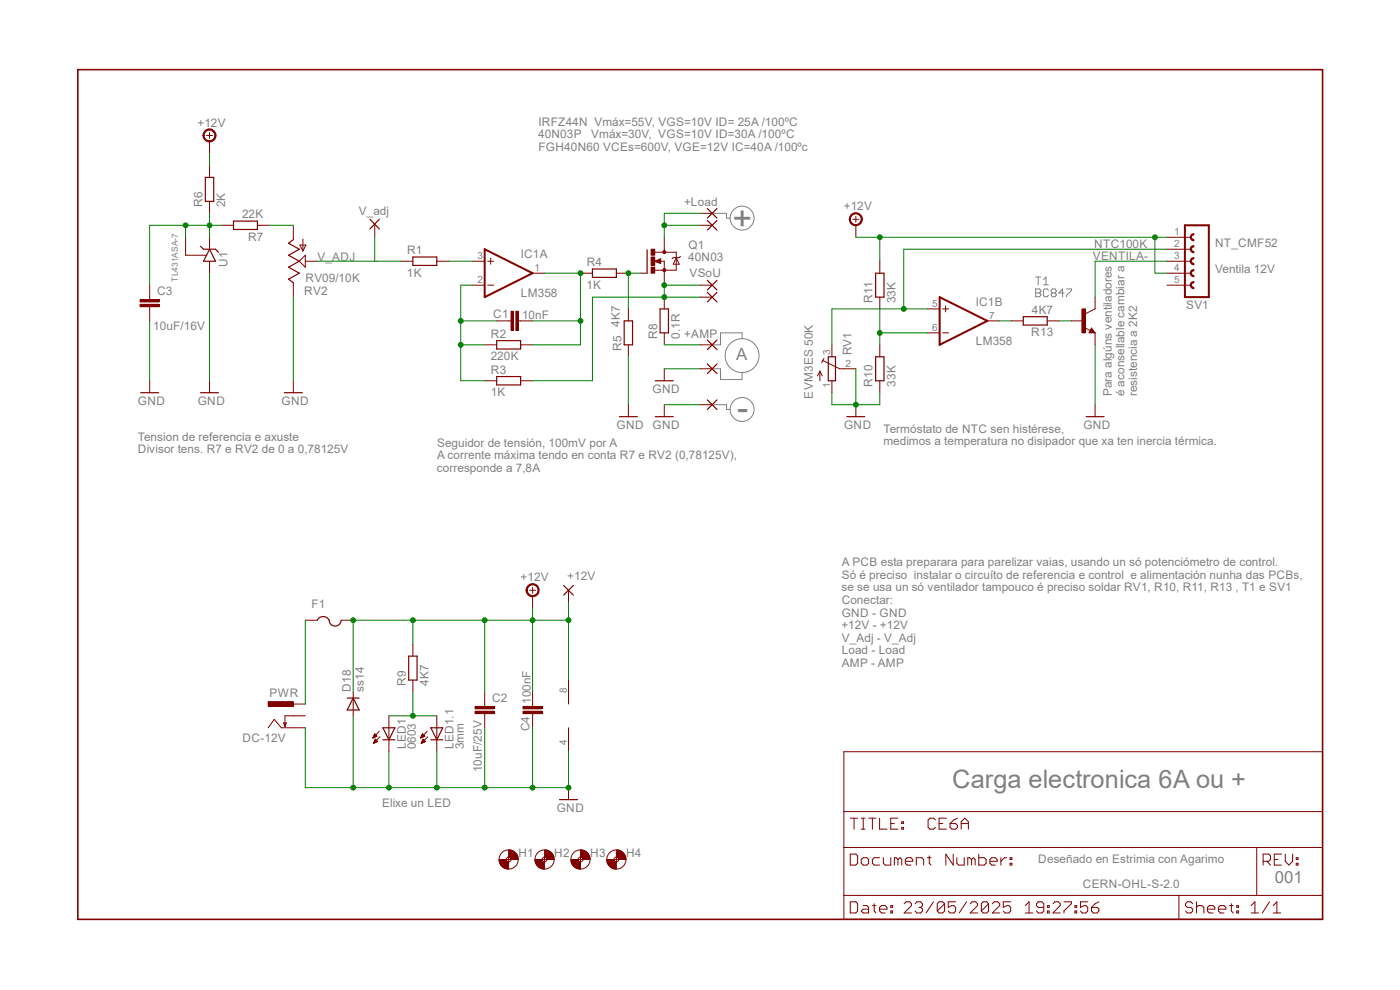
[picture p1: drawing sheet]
<svg xmlns="http://www.w3.org/2000/svg" width="297mm" height="210mm" viewBox="0 0 297 210" stroke-linecap="round" stroke-linejoin="round" font-family="sans-serif">
<g fill="none" stroke="#808080" stroke-width=".21">
<path d="M151.1 45.3h3v1h.8M219.7 58.8h1.1M220.3 58.8v1.6M221.4 59.3l.5-.5v1.6M151.3 78.2h1.6v2.3h4.5v-1.5M157.4 71.9v-1.3h-4.5v2.6h-1.6M219.7 61.3h.8l.3 .3v.2l-.3 .3 .3 .3v.3l-.3 .2h-.8zM219.7 62.1h.8M221.4 60.4h1M222.4 61.6l-.2-.3h-.6l-.2 .3v1.1l.2 .2h.6l.2-.2M223.3 62.1l-.3-.3v-.2l.3-.3h.5l.3 .3v.2l-.3 .3M223.3 62.1l-.3 .3v.3l.3 .2h.5l.3-.2v-.3l-.3-.3"/>
<path d="M223.3 62.1h.5M225.7 62.1h-1.1l.8-.8v1.6M226.3 61.3h1v.3l-1 1.1v.2M151.1 85.9h3v1h.8"/>
<circle cx="157.4" cy="46.3" r="2.54"/>
<circle cx="157.4" cy="75.4" r="3.6"/>
<circle cx="157.4" cy="86.9" r="2.54"/>
</g>
<path d="M16.5 14.8h264.1v180.2h-264.1z" fill="none" stroke="#800000" stroke-width=".34"/>
<g fill="none" stroke="#800000" stroke-width=".21">
<path d="M44.4 35.1v2.5M44.4 42.7v2.6M47 47.8h2.5M54.6 47.8h2.5M85 55.4h2.6M92.7 55.4h2.5M100.3 55.4h2.5M103.5 55.4h1.2M104.1 54.8v1.2M113 58h2.5M123.1 58h2.6M130.8 58h2.5"/>
<path d="M100.3 60.5h2.5M102.8 73.2h2.6M103.5 60.5h1.2M107.9 68.1h.5M109.9 68.1h.5M110.4 73.2h2.6M133.3 65.5v2.6M133.3 73.2v2.5M196.8 65.5h2.5M196.8 70.6h2.5M200 65.5h1.3M200 70.6h1.3"/>
<path d="M200.6 64.9v1.3M209.5 68.1h2.5M44.4 80.8v2.5M102.8 80.8h2.6M110.4 80.8h2.6M179 159.5h101.6v35.5h-101.6zM179 179.8h101.6M179 172.2h101.6M180.4 173.6h1.5M181.2 173.6v2.3M182.7 173.6h.8M182.7 175.9h.8"/>
<path d="M183.1 173.6v2.3M184.3 173.6h1.5M185.1 173.6v2.3M186.6 173.6v2.3h1.6M189 174.7h.7M190.5 173.6h-1.5v2.3h1.5M191.3 175.5h.4v.4h-.4zM191.3 174.3h.4v.4h-.4zM198.5 173.9l-.4-.3h-.8l-.4 .3v1.6l.4 .4h.8l.4-.4M199.2 174.7h.8M200.8 173.6h-1.6v2.3h1.6M201.5 174.7h1.2l.4 .4v.4l-.4 .4h-.7l-.5-.4z"/>
<path d="M203.1 173.6l-.7 .3-.9 .8M203.9 174.7h1.5M203.9 175.9v-1.6l.8-.7 .7 .7v1.6M266.6 179.8v10.1M179 189.9h101.6M180.4 181.2h1.2l.3 .4v1.5l-.3 .4h-1.2zM180.4 191.3h1.2l.3 .4v1.6l-.3 .4h-1.2zM182.7 182.3l.4-.4h.8l.4 .4v.8l-.4 .4h-.8l-.4-.4zM183.1 192.1h.8l.4 .4v1.2h-1.2l-.4-.4 .4-.4h1.2M185.1 192.1h.7M185.5 191.7v1.6l.3 .4M186.6 192.9h1.6v-.4l-.4-.4h-.8l-.4 .4v.8l.4 .4h.8"/>
<path d="M186.6 181.9h-1.1l-.4 .4v.8l.4 .4h1.1M187.4 181.9v1.2l.4 .4h1.2v-1.6M189 193.3h.4v.4h-.4zM189 192.1h.4v.4h-.4zM190.5 182.3l-.4-.4h-.4v1.6M190.5 182.3l.4-.4 .4 .4v1.2M190.5 182.3v1.2M191.8 191.7l.4-.4h.8l.4 .4v.4l-1.6 1.6h1.6M192.1 182.7h1.5v-.4l-.3-.4h-.9l-.3 .4v.8l.3 .4h.9M194.1 191.7l.4-.4h.8l.4 .4v.4l-.4 .4M194.4 183.5v-1.6h1.2l.4 .4v1.2M194.9 192.5h.4"/>
<path d="M195.3 192.5l.4 .4v.4l-.4 .4h-.8l-.4-.4M196.8 181.9h.7M197.1 181.6v1.5l.4 .4M198 191.3l-1.5 2.4M200.4 191.7v1.6l-.4 .4h-.8l-.4-.4M200.4 191.7l-.4-.4h-.8l-.4 .4v1.6M200.4 191.7l-1.6 1.6M202.2 181.2v2.3l-1.5-2.3v2.3M202.7 191.3h-1.5v1.2l.7-.4h.5l.3 .4v.8l-.3 .4h-.9l-.3-.4M203 181.9v1.2l.4 .4h1.2v-1.6M205.1 191.3l-1.6 2.4M205.8 191.7l.4-.4h.8l.4 .4v.4l-1.6 1.6h1.6"/>
<path d="M206.1 182.3l-.4-.4h-.4v1.6M206.1 182.3v1.2M206.1 182.3l.4-.4 .4 .4v1.2M207.6 181.2v2.3h1.2l.4-.4v-.8l-.4-.4h-1.2M209.7 191.7v1.6l-.4 .4h-.7l-.4-.4M209.7 191.7l-.4-.4h-.7l-.4 .4v1.6M209.7 191.7l-1.5 1.6M210 182.7h1.5v-.4l-.3-.4h-.8l-.4 .4v.8l.4 .4h.8M210.5 191.7l.4-.4h.8l.4 .4v.4l-1.6 1.6h1.6M212.3 181.9v1.6M213.5 181.9h-.4l-.8 .8M214.3 183.1h.4v.4h-.4z"/>
<path d="M214.3 181.9h.4v.4h-.4zM214.4 191.3h-1.5v1.2l.7-.4h.4l.4 .4v.8l-.4 .4h-.8l-.3-.4M217.6 193.7h1.5M217.6 192.1l.7-.8v2.4M221.4 192.5h-1.1l-.4-.4v-.4l.4-.4h.7l.4 .4v1.6l-.4 .4h-.7l-.4-.4M222.2 193.3h.4v.4h-.4zM222.2 192.1h.4v.4h-.4zM223.4 191.7l.4-.4h.7l.4 .4v.4l-1.5 1.6h1.5M225.7 191.3h1.6v.4l-1.6 1.6v.4M228 193.3h.4v.4h-.4zM228 192.1h.4v.4h-.4zM230.8 191.3h-1.6v1.2l.8-.4h.4l.4 .4v.8l-.4 .4h-.8l-.4-.4"/>
<path d="M231.6 192.5h1.1l.4 .4v.4l-.4 .4h-.8l-.3-.4zM233.1 191.3l-.8 .4-.7 .8M250.1 189.9v5.1M253 191.7l-.4-.4h-.7l-.4 .4v.4l.4 .4h.7l.4 .4v.4l-.4 .4h-.7l-.4-.4M253.8 192.5l.4-.4h.8l.4 .4v1.2M253.8 191.3v2.4M256.2 192.9h1.5v-.4l-.4-.4h-.8l-.3 .4v.8l.3 .4h.8M258.5 192.9h1.6v-.4l-.4-.4h-.8l-.4 .4v.8l.4 .4h.8M260.8 192.1h.8M261.2 191.7v1.6l.4 .4M262.4 193.3h.4v.4h-.4zM262.4 192.1h.4v.4h-.4z"/>
<path d="M265.4 193.7h1.6M265.4 192.1l.8-.8v2.4M268 182.7h1.2l.3-.4v-.7l-.3-.4h-1.2v2.3M268.8 182.7l.7 .8M269.3 191.3l-1.5 2.4M270.1 193.7h1.6M270.1 192.1l.8-.8v2.4M270.3 182.3h.8M271.9 181.2h-1.6v2.3h1.6M272.7 181.2v1.5l.7 .8 .8-.8v-1.5M275 183.1h.4v.4h-.4zM275 181.9h.4v.4h-.4z"/>
</g>
<path d="M102.8 52.9l10.2 5.1-10.2 5zM199.3 63l10.2 5.1-10.2 5.1z" fill="none" stroke="#800000" stroke-width=".42"/>
<path d="M43.6 37.6h1.7v5.1h-1.7zM49.5 46.9h5.1v1.8h-5.1zM87.6 54.5h5.1v1.8h-5.1zM125.7 57.1h5.1v1.7h-5.1zM105.4 72.3h5v1.7h-5zM105.4 79.9h5v1.8h-5zM132.4 68.1h1.8v5.1h-1.8zM42.5 83.3h3.9" fill="none" stroke="#800000" stroke-width=".25"/>
<path d="M109.4 66h.5v4.1h-.5z" fill-rule="evenodd" fill="#800000"/>
<path d="M109.4 66h.5v4.1h-.5z" fill="none" stroke="#800000" stroke-width=".21"/>
<path d="M108.4 66h.5v4.1h-.5z" fill-rule="evenodd" fill="#800000"/>
<g fill="none" stroke="#800000" stroke-width=".21">
<path d="M62.2 47.8v3M62.2 60v3M63.5 55.4l1.3-1.3v2.6zM63.6 52h1.3l-.6 1.3zM64.3 50.7v2.6M64.8 55.4h2.5M135.8 58h1.5M138.9 55.4l1.3-.5v1zM138.9 53.5h4.6v3.8h-4.6M140 55.4h.9v2.6M140.9 52.9v.6M143.5 54.7l.6 1.3h-1.3z"/>
<path d="M144.4 54.4l-.3 .3h-1.3l-.2 .2M105.4 68.1h2.5M108.4 66h.5v4.1h-.5zM110.4 68.1h2.6"/>
</g>
<path d="M62.2 50.8l-1 .8 2.3 1.3-2.3 1.2 2.3 1.3-2.3 1.3 2.3 1.3-2.3 1.2 1 .8M137.3 53v5" fill="none" stroke="#800000" stroke-width=".25"/>
<path d="M140 55.2l-.9 .2 .9 .3v-.3h-.2" fill="none" stroke="#800000" stroke-width=".34"/>
<path d="M140.7 57.1h.5v.4h-.5l-.1-.2z" fill-rule="evenodd" fill="#800000"/>
<path d="M140.7 57.1h.5v.4h-.5l-.1-.2z" fill="none" stroke="#800000" stroke-width=".21"/>
<path d="M140.7 53.3h.5v.4h-.5l-.1-.2z" fill-rule="evenodd" fill="#800000"/>
<path d="M140.7 53.3h.5v.4h-.5l-.1-.2z" fill="none" stroke="#800000" stroke-width=".21"/>
<path d="M138.1 56.7h.8v1.3h-.8z" fill-rule="evenodd" fill="#800000"/>
<path d="M138.1 56.7h.8v1.3h-.8z" fill="none" stroke="#800000" stroke-width=".21"/>
<path d="M138.1 52.9h.8v1.2h-.8z" fill-rule="evenodd" fill="#800000"/>
<path d="M138.1 52.9h.8v1.2h-.8z" fill="none" stroke="#800000" stroke-width=".21"/>
<path d="M138.1 54.5h.8v1.8h-.8z" fill-rule="evenodd" fill="#800000"/>
<g fill="none" stroke="#800000" stroke-width=".21">
<path d="M43.8 28.7h1.3M44.4 28.1v1.3M138.1 54.5h.8v1.8h-.8zM140.9 50.3v2.6M140.9 58v2.5M140.9 63v2.5M140.9 70.6v2.6M140.9 78.2v2.6M148.5 78.2h2.6M62.2 80.8v2.5M133.3 85.9v2.5M120.6 144.3v5.1"/>
<path d="M120.6 154.4v5.1"/>
</g>
<path d="M140 65.5h1.8v5.1h-1.8zM150.1 77.2l2 2M152.1 77.2l-2 2M60.3 83.3h3.8M131.4 88.4h3.8M139 80.8h3.8" fill="none" stroke="#800000" stroke-width=".25"/>
<path d="M43.4 27.9a1.39 1.39 0 0 1 2.2 .1 1.39 1.39 0 0 1-.8 2.1 1.39 1.39 0 0 1-1.7-1.4h.2a1.15 1.15 0 0 1 1.7-.9 1.15 1.15 0 0 1 .2 1.9 1.15 1.15 0 0 1-1.9-.6v-.4h-.2z" fill-rule="evenodd" fill="#800000"/>
<path d="M43.4 27.9a1.39 1.39 0 0 1 2.2 .1 1.39 1.39 0 0 1-.8 2.1 1.39 1.39 0 0 1-1.7-1.4h.2a1.15 1.15 0 0 1 1.7-.9 1.15 1.15 0 0 1 .2 1.9 1.15 1.15 0 0 1-1.9-.6v-.4h-.2zM44.4 30v2.6M180.9 46.5h1.3M181.6 45.9v1.3M186.6 55.4v2.6M186.6 63v2.5M186.6 73.2v2.5M186.6 80.8v2.5" fill="none" stroke="#800000" stroke-width=".21"/>
<path d="M185.8 58h1.7v5h-1.7zM185.8 75.7h1.7v5.1h-1.7z" fill="none" stroke="#800000" stroke-width=".25"/>
<path d="M180.5 45.6a1.4 1.4 0 0 1 2.2 .1 1.4 1.4 0 0 1-.7 2.1 1.4 1.4 0 0 1-1.8-1.3h.2a1.14 1.14 0 0 1 1.5-1.1 1.14 1.14 0 0 1 .6 1.8 1.14 1.14 0 0 1-1.8 0l-.3-.7h-.2z" fill-rule="evenodd" fill="#800000"/>
<path d="M180.5 45.6a1.4 1.4 0 0 1 2.2 .1 1.4 1.4 0 0 1-.7 2.1 1.4 1.4 0 0 1-1.8-1.3h.2a1.14 1.14 0 0 1 1.5-1.1 1.14 1.14 0 0 1 .6 1.8 1.14 1.14 0 0 1-1.8 0l-.3-.7h-.2zM181.6 47.8v2.5M230.1 69.5l1.3 .6M231.6 69.6l.7 1h-1.2zM232.3 65.5l-2 1" fill="none" stroke="#800000" stroke-width=".21"/>
<path d="M231.6 70.1l.1 .3h-.4l.3-.6 .5 .7h-.8" fill="none" stroke="#800000" stroke-width=".25"/>
<path d="M229.5 65.5h.8v5.1h-.8z" fill-rule="evenodd" fill="#800000"/>
<path d="M214.5 68.1h2.6M222.2 68.1h2.5M227.2 68.1h2.6M229.5 65.5h.8v5.1h-.8zM232.3 63v2.5M232.3 70.6v2.6M232.3 85.9v2.5M102.8 149.4v.5M102.8 151.4v.4" fill="none" stroke="#800000" stroke-width=".21"/>
<path d="M217.1 67.2h5.1v1.8h-5.1zM230.4 88.4h3.8" fill="none" stroke="#800000" stroke-width=".25"/>
<path d="M100.8 150.9h4.1v.5h-4.1z" fill-rule="evenodd" fill="#800000"/>
<path d="M100.8 150.9h4.1v.5h-4.1z" fill="none" stroke="#800000" stroke-width=".21"/>
<path d="M100.8 149.9h4.1v.5h-4.1z" fill-rule="evenodd" fill="#800000"/>
<path d="M56.9 154.4l1.3-1.8 1.5 1.8h2.5M62.2 151.8h-1.7v2.3M74.9 146.8v5M100.8 149.9h4.1v.5h-4.1zM102.8 146.8v2.6M102.8 151.8v2.6" fill="none" stroke="#800000" stroke-width=".21"/>
<path d="M60.2 153.4h.5l-.2 .7zM73.7 148.1h2.5M74.9 148.1l1.3 2.5h-2.5z" fill="none" stroke="#800000" stroke-width=".25"/>
<path d="M56.9 148.8h5.3v1.1h-5.3z" fill-rule="evenodd" fill="#800000"/>
<path d="M31.7 63v.5M31.7 65v.5M56.9 148.8h5.3v1.1h-5.3zM62.2 149.4h2.6M62.2 154.4h2.6M62.2 151.8h2.6" fill="none" stroke="#800000" stroke-width=".21"/>
<path d="M29.7 64.6h4.1v.5h-4.1z" fill-rule="evenodd" fill="#800000"/>
<path d="M29.7 64.6h4.1v.5h-4.1z" fill="none" stroke="#800000" stroke-width=".21"/>
<path d="M29.7 63.5h4.1v.6h-4.1z" fill-rule="evenodd" fill="#800000"/>
<path d="M39.4 50.3v3.8h4.4M44.4 50.3v2.6M44.4 55.4v2.6M29.7 63.5h4.1v.6h-4.1zM31.7 60.5v2.5M31.7 65.5v2.6M113 149.4v.5M113 151.4v.4" fill="none" stroke="#800000" stroke-width=".21"/>
<path d="M42.5 52.2l.7 .7h2.5l.7 .6M44.4 52.9l1.3 2.5h-2.5z" fill="none" stroke="#800000" stroke-width=".25"/>
<path d="M111 149.9h4v.5h-4z" fill-rule="evenodd" fill="#800000"/>
<path d="M111 149.9h4v.5h-4z" fill="none" stroke="#800000" stroke-width=".21"/>
<path d="M111 150.9h4v.5h-4z" fill-rule="evenodd" fill="#800000"/>
<path d="M79.5 47.5v2.6M64.8 131.6h2.5M72.4 131.6h2.5M111 150.9h4v.5h-4zM113 146.8v2.6M113 151.8v2.6" fill="none" stroke="#800000" stroke-width=".21"/>
<path d="M78.5 46.5l2 2.1M80.5 46.5l-2 2.1M67.3 131.6a1.36 1.36 0 0 1 1.4-.8 1.36 1.36 0 0 1 1.2 1.2 1.28 1.28 0 0 0 1.4 .8 1.28 1.28 0 0 0 1.1-1.2" fill="none" stroke="#800000" stroke-width=".25"/>
<path d="M251.4 47.8h5.1" fill="none" stroke="#800000" stroke-width=".42"/>
<path d="M252.6 54.9l.6-.2h.1v.2a.51 .51 0 0 0-.5 .5 .51 .51 0 0 0 .5 .5v.3a.78 .78 0 0 1-.7-1.3z" fill-rule="evenodd" fill="#800000"/>
<path d="M252.6 54.9l.6-.2h.1v.2a.51 .51 0 0 0-.5 .5 .51 .51 0 0 0 .5 .5v.3a.78 .78 0 0 1-.7-1.3z" fill="none" stroke="#800000" stroke-width=".21"/>
<path d="M252.6 52.4l.6-.3h.1v.3a.51 .51 0 0 0-.5 .5 .51 .51 0 0 0 .5 .5v.2a.78 .78 0 0 1-.7-1.2z" fill-rule="evenodd" fill="#800000"/>
<path d="M252.6 52.4l.6-.3h.1v.3a.51 .51 0 0 0-.5 .5 .51 .51 0 0 0 .5 .5v.2a.78 .78 0 0 1-.7-1.2z" fill="none" stroke="#800000" stroke-width=".21"/>
<path d="M252.6 49.9l.6-.3h.1v.2a.51 .51 0 0 0-.5 .5 .51 .51 0 0 0 .5 .5v.3a.78 .78 0 0 1-.7-1.2z" fill-rule="evenodd" fill="#800000"/>
<path d="M252.6 49.9l.6-.3h.1v.2a.51 .51 0 0 0-.5 .5 .51 .51 0 0 0 .5 .5v.3a.78 .78 0 0 1-.7-1.2z" fill="none" stroke="#800000" stroke-width=".21"/>
<path d="M251.4 47.8v15.2h5.1v-15.2" fill="none" stroke="#800000" stroke-width=".42"/>
<path d="M252.6 60l.6-.3h.1v.3a.51 .51 0 0 0-.5 .5 .51 .51 0 0 0 .5 .5v.3a.78 .78 0 0 1-.7-1.3z" fill-rule="evenodd" fill="#800000"/>
<path d="M252.6 60l.6-.3h.1v.3a.51 .51 0 0 0-.5 .5 .51 .51 0 0 0 .5 .5v.3a.78 .78 0 0 1-.7-1.3z" fill="none" stroke="#800000" stroke-width=".21"/>
<path d="M252.6 57.5l.6-.3h.1v.2a.51 .51 0 0 0-.5 .6 .51 .51 0 0 0 .5 .5v.2a.78 .78 0 0 1-.7-1.2z" fill-rule="evenodd" fill="#800000"/>
<path d="M247.6 50.3h5M247.6 52.9h5M247.6 55.4h5M247.6 58h5M252.6 57.5l.6-.3h.1v.2a.51 .51 0 0 0-.5 .6 .51 .51 0 0 0 .5 .5v.2a.78 .78 0 0 1-.7-1.2zM148.5 60.5h2.6M247.6 60.5h5M31.7 80.8v2.5M140.9 85.9v2.5M148.5 85.9h2.6M120.6 125.2v2.6" fill="none" stroke="#800000" stroke-width=".21"/>
<path d="M150.1 59.5l2 2M152.1 59.5l-2 2M29.8 83.3h3.9M139 88.4h3.8M150.1 84.8l2 2.1M152.1 84.8l-2 2.1M119.6 124.2l2 2M121.6 124.2l-2 2" fill="none" stroke="#800000" stroke-width=".25"/>
<path d="M107.9 180.3a1.99 1.99 0 0 1 2 2h-1.5l-.1-.3-.4-.2z" fill-rule="evenodd" fill="#800000"/>
<path d="M107.9 180.3a1.99 1.99 0 0 1 2 2h-1.5l-.1-.3-.4-.2z" fill="none" stroke="#800000" stroke-width=".21"/>
<path d="M105.9 182.3h1.5l.2 .4 .3 .1v1.6a1.97 1.97 0 0 1-2-2.1z" fill-rule="evenodd" fill="#800000"/>
<g fill="none" stroke="#800000" stroke-width=".21">
<path d="M105.9 182.3h1.5l.2 .4 .3 .1v1.6a1.97 1.97 0 0 1-2-2.1zM107.4 182.3h1M107.9 181.8v1"/>
<circle cx="107.9" cy="182.3" r="2.04"/>
<circle cx="107.9" cy="182.3" r=".51"/>
</g>
<path d="M115.5 180.3a1.99 1.99 0 0 1 2.1 2h-1.6l-.1-.3-.4-.2z" fill-rule="evenodd" fill="#800000"/>
<path d="M115.5 180.3a1.99 1.99 0 0 1 2.1 2h-1.6l-.1-.3-.4-.2z" fill="none" stroke="#800000" stroke-width=".21"/>
<path d="M113.5 182.3h1.5l.2 .4 .3 .1v1.6a1.97 1.97 0 0 1-2-2.1z" fill-rule="evenodd" fill="#800000"/>
<g fill="none" stroke="#800000" stroke-width=".21">
<path d="M113.5 182.3h1.5l.2 .4 .3 .1v1.6a1.97 1.97 0 0 1-2-2.1zM115 182.3h1M115.5 181.8v1"/>
<circle cx="115.5" cy="182.3" r="2.04"/>
<circle cx="115.5" cy="182.3" r=".51"/>
</g>
<path d="M123.1 180.3a1.99 1.99 0 0 1 2.1 2h-1.5l-.2-.3-.4-.2z" fill-rule="evenodd" fill="#800000"/>
<path d="M123.1 180.3a1.99 1.99 0 0 1 2.1 2h-1.5l-.2-.3-.4-.2z" fill="none" stroke="#800000" stroke-width=".21"/>
<path d="M121.1 182.3h1.5l.2 .4 .3 .1v1.6a1.97 1.97 0 0 1-2-2.1z" fill-rule="evenodd" fill="#800000"/>
<g fill="none" stroke="#800000" stroke-width=".21">
<path d="M121.1 182.3h1.5l.2 .4 .3 .1v1.6a1.97 1.97 0 0 1-2-2.1zM122.6 182.3h1.1M123.1 181.8v1"/>
<circle cx="123.1" cy="182.3" r="2.04"/>
<circle cx="123.1" cy="182.3" r=".51"/>
</g>
<path d="M130.8 180.3a1.99 1.99 0 0 1 2 2h-1.5l-.2-.3-.3-.2z" fill-rule="evenodd" fill="#800000"/>
<path d="M130.8 180.3a1.99 1.99 0 0 1 2 2h-1.5l-.2-.3-.3-.2z" fill="none" stroke="#800000" stroke-width=".21"/>
<path d="M128.7 182.3h1.6l.1 .4 .4 .1v1.6a1.97 1.97 0 0 1-2.1-2.1z" fill-rule="evenodd" fill="#800000"/>
<g fill="none" stroke="#800000" stroke-width=".21">
<path d="M148.5 45.3h2.6M148.5 47.8h2.6M148.5 73.2h2.6M148.5 63h2.6M173.9 78.7v2.1M173.9 78.7l-.5 1.1M173.9 78.7l.6 1.1M174.6 76.5l3.5 1.7h3.5M174.8 76l-.5 1M176.5 73.2v2.5M176.5 80.8v2.5M181.6 85.9v2.5"/>
<path d="M87.6 136.7v2.5M112.4 125.2h1.2M113 124.6v1.3M79.1 156.5h.1M79.1 156.5h.2M79.2 156.4h.3M79.2 156.3h.5M79.2 156.2h.7M79.2 157.6h.2M79.3 156.1h.6M79.3 157.5h.3M79.3 156h.5"/>
<path d="M79.3 157.4h.5M79.4 156h.4M79.4 157.4h.7M79.4 155.9h.3M79.4 157.3h.7M79.5 155.7h.1M79.5 157.2h.5M79.5 155.7l.5 .5-.9 .3zM79.5 157.1h.4M79.5 157h.3M79.6 156.9h.1M79.6 156.8h.1"/>
<path d="M79.6 156.8l.5 .5-.9 .4zM80.5 155.2l-1.4 1.3M80.6 156.3l-1.4 1.4M82.5 151.8v7.7M87.6 144.3v2.5M89.2 156.5h.1M89.3 156.5h.2M89.3 156.4h.4M89.4 156.3h.5M89.4 156.2h.7M89.4 157.6h.2M89.5 156.1h.6"/>
<path d="M89.5 157.5h.3M89.5 156h.5M89.5 157.4h.5M89.5 156h.4M89.5 157.4h.7M89.6 155.9h.2M89.6 157.3h.6M89.6 155.7h.1M89.6 157.2h.5M89.7 157.1h.3M89.7 157h.3M89.7 156.9h.2"/>
<path d="M89.7 156.8h.1M89.7 156.8l.6 .5-.9 .4zM90.1 156.2l-.5-.5-.4 .8M90.1 156.2l-.9 .3M90.6 155.2l-1.4 1.3M90.8 156.3l-1.4 1.4M92.7 151.8v7.7M120.6 167.1v2.5M128.7 182.3h1.6l.1 .4 .4 .1v1.6a1.97 1.97 0 0 1-2.1-2.1zM130.3 182.3h1M130.8 181.8v1"/>
<circle cx="130.8" cy="182.3" r="2.04"/>
<circle cx="130.8" cy="182.3" r=".51"/>
</g>
<g fill="none" stroke="#800000" stroke-width=".25">
<path d="M150.1 44.2l2 2.1M150.1 46.8l2 2M152.1 44.2l-2 2.1M152.1 46.8l-2 2M150.1 72.1l2 2.1M150.1 62l2 2.1M152.1 72.1l-2 2.1M152.1 62l-2 2.1M175.7 75.7h1.5v5.1h-1.5zM179.7 88.4h3.8M86.7 139.2h1.8v5.1h-1.8zM81.2 154.4h2.6l-1.3 2.5z"/>
<path d="M81.2 156.9h2.6M91.4 156.9h2.5M91.4 154.4h2.5l-1.2 2.5zM118.7 169.6h3.8"/>
</g>
<path d="M111.9 124.3a1.39 1.39 0 0 1 2.3 .2 1.39 1.39 0 0 1-.8 2.1 1.39 1.39 0 0 1-1.8-1.4h.2a1.15 1.15 0 0 1 1.6-1.1 1.15 1.15 0 0 1 .4 1.9 1.15 1.15 0 0 1-1.9-.4l-.1-.4h-.2z" fill-rule="evenodd" fill="#800000"/>
<path d="M111.9 124.3a1.39 1.39 0 0 1 2.3 .2 1.39 1.39 0 0 1-.8 2.1 1.39 1.39 0 0 1-1.8-1.4h.2a1.15 1.15 0 0 1 1.6-1.1 1.15 1.15 0 0 1 .4 1.9 1.15 1.15 0 0 1-1.9-.4l-.1-.4h-.2zM113 126.5v2.5" fill="none" stroke="#800000" stroke-width=".21"/>
<path d="M44.4 45.3v5M44.4 47.8h2.6" fill="none" stroke="#008000" stroke-width=".21"/>
<circle cx="44.4" cy="47.8" r=".51" fill="#008000"/>
<g fill="none" stroke="#008000" stroke-width=".21">
<path d="M39.4 47.8v2.5M44.4 47.8h-12.7v12.7"/>
<circle cx="44.4" cy="47.8" r=".51"/>
</g>
<circle cx="39.4" cy="47.8" r=".51" fill="#008000"/>
<g fill="none" stroke="#008000" stroke-width=".21">
<path d="M44.4 58v22.8M133.3 75.7v10.2M140.9 78.2h7.6M186.6 83.3v2.6h-5"/>
<circle cx="39.4" cy="47.8" r=".51"/>
</g>
<circle cx="181.6" cy="85.9" r=".51" fill="#008000"/>
<g fill="none" stroke="#008000" stroke-width=".21">
<path d="M181.6 78.2v7.7h-5.1v-2.6M102.8 154.4v12.7h17.8v-7.6"/>
<circle cx="181.6" cy="85.9" r=".51"/>
</g>
<circle cx="120.6" cy="167.1" r=".51" fill="#008000"/>
<g fill="none" stroke="#008000" stroke-width=".21">
<path d="M74.9 151.8v15.3h27.9"/>
<circle cx="120.6" cy="167.1" r=".51"/>
</g>
<circle cx="102.8" cy="167.1" r=".51" fill="#008000"/>
<g fill="none" stroke="#008000" stroke-width=".21">
<path d="M64.8 154.4v12.7h10.1"/>
<circle cx="102.8" cy="167.1" r=".51"/>
</g>
<circle cx="74.9" cy="167.1" r=".51" fill="#008000"/>
<g fill="none" stroke="#008000" stroke-width=".21">
<path d="M113 154.4v12.7"/>
<circle cx="74.9" cy="167.1" r=".51"/>
</g>
<circle cx="113" cy="167.1" r=".51" fill="#008000"/>
<g fill="none" stroke="#008000" stroke-width=".21">
<path d="M82.5 159.5v7.6"/>
<circle cx="113" cy="167.1" r=".51"/>
</g>
<circle cx="82.5" cy="167.1" r=".51" fill="#008000"/>
<g fill="none" stroke="#008000" stroke-width=".21">
<path d="M92.7 159.5v7.6"/>
<circle cx="82.5" cy="167.1" r=".51"/>
</g>
<circle cx="92.7" cy="167.1" r=".51" fill="#008000"/>
<g fill="none" stroke="#008000" stroke-width=".21">
<path d="M95.2 55.4h5.1M31.7 68.1v12.7M62.2 63v17.8M97.7 73.2h5.1M100.3 60.5h-2.6v20.3h5.1M232.3 73.2v12.7M140.9 85.9h7.6"/>
<circle cx="92.7" cy="167.1" r=".51"/>
</g>
<circle cx="97.7" cy="73.2" r=".51" fill="#008000"/>
<g fill="none" stroke="#008000" stroke-width=".21">
<path d="M97.7 68.1h7.7"/>
<circle cx="97.7" cy="73.2" r=".51"/>
</g>
<circle cx="97.7" cy="68.1" r=".51" fill="#008000"/>
<g fill="none" stroke="#008000" stroke-width=".21">
<path d="M115.5 58h7.6v15.2h-10.1"/>
<circle cx="97.7" cy="68.1" r=".51"/>
</g>
<circle cx="123.1" cy="58" r=".51" fill="#008000"/>
<g fill="none" stroke="#008000" stroke-width=".21">
<path d="M113 68.1h10.1"/>
<circle cx="123.1" cy="58" r=".51"/>
</g>
<circle cx="123.1" cy="68.1" r=".51" fill="#008000"/>
<g fill="none" stroke="#008000" stroke-width=".21">
<path d="M135.8 58h-2.5v7.5"/>
<circle cx="123.1" cy="68.1" r=".51"/>
</g>
<circle cx="133.3" cy="58" r=".51" fill="#008000"/>
<g fill="none" stroke="#008000" stroke-width=".21">
<path d="M140.9 60.5v2.5h-15.2v17.8h-12.7"/>
<circle cx="133.3" cy="58" r=".51"/>
</g>
<circle cx="140.9" cy="63" r=".51" fill="#008000"/>
<g fill="none" stroke="#008000" stroke-width=".21">
<path d="M140.9 60.5h7.6"/>
<circle cx="140.9" cy="63" r=".51"/>
</g>
<circle cx="140.9" cy="60.5" r=".51" fill="#008000"/>
<g fill="none" stroke="#008000" stroke-width=".21">
<path d="M140.9 47.8h7.6M148.5 45.3h-7.6v5M140.9 63h7.6"/>
<circle cx="140.9" cy="60.5" r=".51"/>
</g>
<circle cx="140.9" cy="47.8" r=".51" fill="#008000"/>
<g fill="none" stroke="#008000" stroke-width=".21">
<path d="M44.4 32.6v2.5M67.3 55.4h17.7M79.5 50.1v5.3M181.6 50.3h5v5.1M140.9 73.2h7.6"/>
<circle cx="140.9" cy="47.8" r=".51"/>
</g>
<circle cx="186.6" cy="50.3" r=".51" fill="#008000"/>
<g fill="none" stroke="#008000" stroke-width=".21">
<path d="M186.6 50.3h61"/>
<circle cx="186.6" cy="50.3" r=".51"/>
</g>
<circle cx="245" cy="50.3" r=".51" fill="#008000"/>
<g fill="none" stroke="#008000" stroke-width=".21">
<path d="M245 50.3v7.7h2.6M113 131.6h-10.2v15.2M120.6 131.6v12.7"/>
<circle cx="245" cy="50.3" r=".51"/>
</g>
<circle cx="120.6" cy="131.6" r=".51" fill="#008000"/>
<g fill="none" stroke="#008000" stroke-width=".21">
<path d="M87.6 131.6h-12.7v15.2M113 131.6h7.6"/>
<circle cx="120.6" cy="131.6" r=".51"/>
</g>
<circle cx="102.8" cy="131.6" r=".51" fill="#008000"/>
<g fill="none" stroke="#008000" stroke-width=".21">
<path d="M87.6 131.6h15.2M113 131.6v15.2"/>
<circle cx="102.8" cy="131.6" r=".51"/>
</g>
<circle cx="113" cy="131.6" r=".51" fill="#008000"/>
<circle cx="113" cy="131.6" r=".51" fill="none" stroke="#008000" stroke-width=".21"/>
<circle cx="74.9" cy="131.6" r=".51" fill="#008000"/>
<g fill="none" stroke="#008000" stroke-width=".21">
<path d="M87.6 131.6v5.1M120.6 127.8v3.8"/>
<circle cx="74.9" cy="131.6" r=".51"/>
</g>
<circle cx="87.6" cy="131.6" r=".51" fill="#008000"/>
<g fill="none" stroke="#008000" stroke-width=".21">
<path d="M247.6 52.9h-55.9v12.6M196.8 65.5h-20.3v7.7M113 129v2.6"/>
<circle cx="87.6" cy="131.6" r=".51"/>
</g>
<circle cx="191.7" cy="65.5" r=".51" fill="#008000"/>
<g fill="none" stroke="#008000" stroke-width=".21">
<path d="M186.6 65.5v7.7M186.6 70.6h10.2"/>
<circle cx="191.7" cy="65.5" r=".51"/>
</g>
<circle cx="186.6" cy="70.6" r=".51" fill="#008000"/>
<g fill="none" stroke="#008000" stroke-width=".21">
<path d="M57.1 47.8h5.1M247.6 55.4h-15.3v7.6M212 68.1h2.5M224.7 68.1h2.5M64.8 131.6v17.8M82.5 151.8h10.2M87.6 146.8v5"/>
<circle cx="186.6" cy="70.6" r=".51"/>
</g>
<circle cx="87.6" cy="151.8" r=".51" fill="#008000"/>
<circle cx="87.6" cy="151.8" r=".51" fill="none" stroke="#008000" stroke-width=".21"/>
<g font-size="7.2" fill="#808080">
<text x="155.4" y="48.8">+</text>
<text x="156.4" y="88.9">-</text>
</g>
<text font-size="5.4" fill="#808080" x="202" y="167.1">Carga electronica 6A ou +</text>
<g font-size="3.6" fill="#808080">
<text x="156.2" y="76.5">A</text>
<text x="270.4" y="187.4">001</text>
</g>
<g font-size="2.5" fill="#808080">
<text x="41.9" y="26.8">+12V</text>
<text x="114.2" y="29.4">40N03P</text>
<text x="114.2" y="26.7">IRFZ44N Vmáx=55V, VGS=10V ID= 25A /100ºC</text>
<text x="125.4" y="29.4">Vmáx=30V, VGS=10V ID=30A /100ºC</text>
<text x="114.2" y="32">FGH40N60 VCEs=600V, VGE=12V IC=40A /100ºc</text>
<text x="42.9" y="43.9" transform="rotate(-90 42.9 43.9)">R6</text>
<text x="47.8" y="44" transform="rotate(-90 47.8 44)">2K</text>
<text x="51.4" y="46.3">22K</text>
<text x="76.1" y="45.5">V_adj</text>
<text x="145.1" y="43.7">+Load</text>
<text x="179" y="44.6">+12V</text>
<text x="52.6" y="51.1">R7</text>
<text x="86.4" y="53.9">R1</text>
<text x="146.1" y="52.9">Q1</text>
<text x="232.1" y="52.6">NTC100K</text>
<text x="257.8" y="52.4">NT_CMF52</text>
<text x="48.3" y="56.6" transform="rotate(-90 48.3 56.6)">U1</text>
<text x="64.8" y="59.7">RV09/10K</text>
<text x="67.4" y="55.4">V_ADJ</text>
<text x="86.3" y="58.7">1K</text>
<text x="110.5" y="54.8">IC1A</text>
<text x="124.5" y="56.4">R4</text>
<text x="146" y="55.4">40N03</text>
<text x="146.3" y="58.7">VSoU</text>
<text x="231.9" y="55.2">VENTILA-</text>
<text x="257.8" y="58">Ventila 12V</text>
<text x="33.3" y="62.7">C3</text>
<text x="64.6" y="62.5">RV2</text>
<text x="110.5" y="63">LM358</text>
<text x="124.4" y="61.3">1K</text>
<text x="185.1" y="64.3" transform="rotate(-90 185.1 64.3)">R11</text>
<text x="190" y="64.3" transform="rotate(-90 190 64.3)">33K</text>
<text x="207" y="64.9">IC1B</text>
<text x="251.6" y="65.6">SV1</text>
<text x="32.5" y="70">10uF/16V</text>
<text x="104.1" y="71.7">R2</text>
<text x="104.6" y="67.5">C1</text>
<text x="110.7" y="67.7">10nF</text>
<text x="131.5" y="69.3" transform="rotate(-90 131.5 69.3)">4K7</text>
<text x="139.4" y="71.8" transform="rotate(-90 139.4 71.8)">R8</text>
<text x="144.2" y="71.9" transform="rotate(-90 144.2 71.9)">0.1R</text>
<text x="145.2" y="71.6">+AMP</text>
<text x="218.8" y="71.4">R13</text>
<text x="218.9" y="66.6">4K7</text>
<text x="104.1" y="76.5">220K</text>
<text x="131.8" y="74.4" transform="rotate(-90 131.8 74.4)">R5</text>
<text x="180.7" y="75.4" transform="rotate(-90 180.7 75.4)">RV1</text>
<text x="207" y="73.2">LM358</text>
<text x="104.1" y="79.3">R3</text>
<text x="138.4" y="83.3">GND</text>
<text x="185.1" y="82" transform="rotate(-90 185.1 82)">R10</text>
<text x="190" y="82" transform="rotate(-90 190 82)">33K</text>
<text x="29.3" y="85.9">GND</text>
<text x="42" y="85.9">GND</text>
<text x="59.7" y="85.9">GND</text>
<text x="104.1" y="84.1">1K</text>
<text x="172.4" y="84.5" transform="rotate(-90 172.4 84.5)">EVM3ES 50K</text>
<text x="235.9" y="84" transform="rotate(-90 235.9 84)">Para algúns ventiladores</text>
<text x="238.6" y="84.1" transform="rotate(-90 238.6 84.1)">é aconsellable cambiar a</text>
<text x="241.2" y="84.1" transform="rotate(-90 241.2 84.1)">resistencia a 2K2</text>
<text x="29.3" y="93.5">Tension de referencia e axuste</text>
<text x="92.7" y="94.7">Seguidor de tensión, 100mV por A</text>
<text x="130.8" y="90.9">GND</text>
<text x="138.4" y="90.9">GND</text>
<text x="179.1" y="90.9">GND</text>
<text x="187.4" y="94.5">medimos a temperatura no disipador que xa ten inercia térmica.</text>
<text x="187.5" y="91.8">Termóstato de NTC sen histérese,</text>
<text x="229.8" y="90.9">GND</text>
<text x="29.3" y="96.1">Divisor tens. R7 e RV2 de 0 a 0,78125V</text>
<text x="92.7" y="100.1">corresponde a 7,8A</text>
<text x="92.7" y="97.4">A corrente máxima tendo en conta R7 e RV2 (0,78125V),</text>
<text x="110.4" y="123.3">+12V</text>
<text x="120.4" y="122.9">+12V</text>
<text x="178.5" y="125.5">se se usa un só ventilador tampouco é preciso soldar RV1, R10, R11, R13 , T1 e SV1</text>
<text x="178.6" y="120.1">A PCB esta preparara para parelizar vaias, usando un só potenciómetro de control.</text>
<text x="178.6" y="122.8">Só é preciso instalar o circuíto de referencia e control e alimentación nunha das PCBs,</text>
<text x="66.1" y="129">F1</text>
<text x="178.6" y="128.1">Conectar:</text>
<text x="178.6" y="130.8">GND - GND</text>
<text x="178.5" y="133.5">+12V - +12V</text>
<text x="178.6" y="136.1">V_Adj - V_Adj</text>
<text x="178.6" y="138.8">Load - Load</text>
<text x="178.6" y="141.5">AMP - AMP</text>
<text x="57.2" y="147.8">PWR</text>
<text x="74.4" y="146.8" transform="rotate(-90 74.4 146.8)">D18</text>
<text x="77.2" y="146.8" transform="rotate(-90 77.2 146.8)">ss14</text>
<text x="86.1" y="145.5" transform="rotate(-90 86.1 145.5)">R9</text>
<text x="90.9" y="145.5" transform="rotate(-90 90.9 145.5)">4K7</text>
<text x="104.4" y="149">C2</text>
<text x="112.6" y="149.4" transform="rotate(-90 112.6 149.4)">100nF</text>
<text x="112.4" y="155.2" transform="rotate(-90 112.4 155.2)">C4</text>
<text x="51.5" y="157.4">DC-12V</text>
<text x="86.1" y="158.9" transform="rotate(-90 86.1 158.9)">LED1</text>
<text x="88.2" y="159" transform="rotate(-90 88.2 159)">0603</text>
<text x="96.2" y="158.9" transform="rotate(-90 96.2 158.9)">LED1.1</text>
<text x="98.4" y="159" transform="rotate(-90 98.4 159)">3mm</text>
<text x="102.2" y="163.8" transform="rotate(-90 102.2 163.8)">10uF/25V</text>
<text x="81.1" y="171.2">Elixe un LED</text>
<text x="118.1" y="172.2">GND</text>
<text x="110" y="181.7">H1</text>
<text x="117.6" y="181.7">H2</text>
<text x="125.2" y="181.7">H3</text>
<text x="132.8" y="181.7">H4</text>
<text x="220.3" y="183.1">Deseñado en Estrimia con Agarimo</text>
<text x="229.7" y="188.4">CERN-OHL-S-2.0</text>
</g>
<g font-size="2.1" fill="#808080">
<text x="249.1" y="50">1</text>
<text x="249.1" y="52.5">2</text>
<text x="101.3" y="55">3</text>
<text x="113.4" y="57.6">1</text>
<text x="249.1" y="55">3</text>
<text x="249.1" y="57.6">4</text>
<text x="101.3" y="60.1">2</text>
<text x="197.8" y="65.2">5</text>
<text x="249.1" y="60.1">5</text>
<text x="197.8" y="70.3">6</text>
<text x="209.8" y="67.7">7</text>
<text x="176.1" y="75.4" transform="rotate(-90 176.1 75.4)">3</text>
<text x="179.4" y="77.9">2</text>
<text x="176.1" y="82.3" transform="rotate(-90 176.1 82.3)">1</text>
<text x="120.3" y="147" transform="rotate(-90 120.3 147)">8</text>
<text x="120.3" y="157.9" transform="rotate(-90 120.3 157.9)">4</text>
</g>
<text font-size="1.8" fill="#808080" x="37.7" y="59.7" transform="rotate(-90 37.7 59.7)">TL431ASA-7</text>
</svg>
